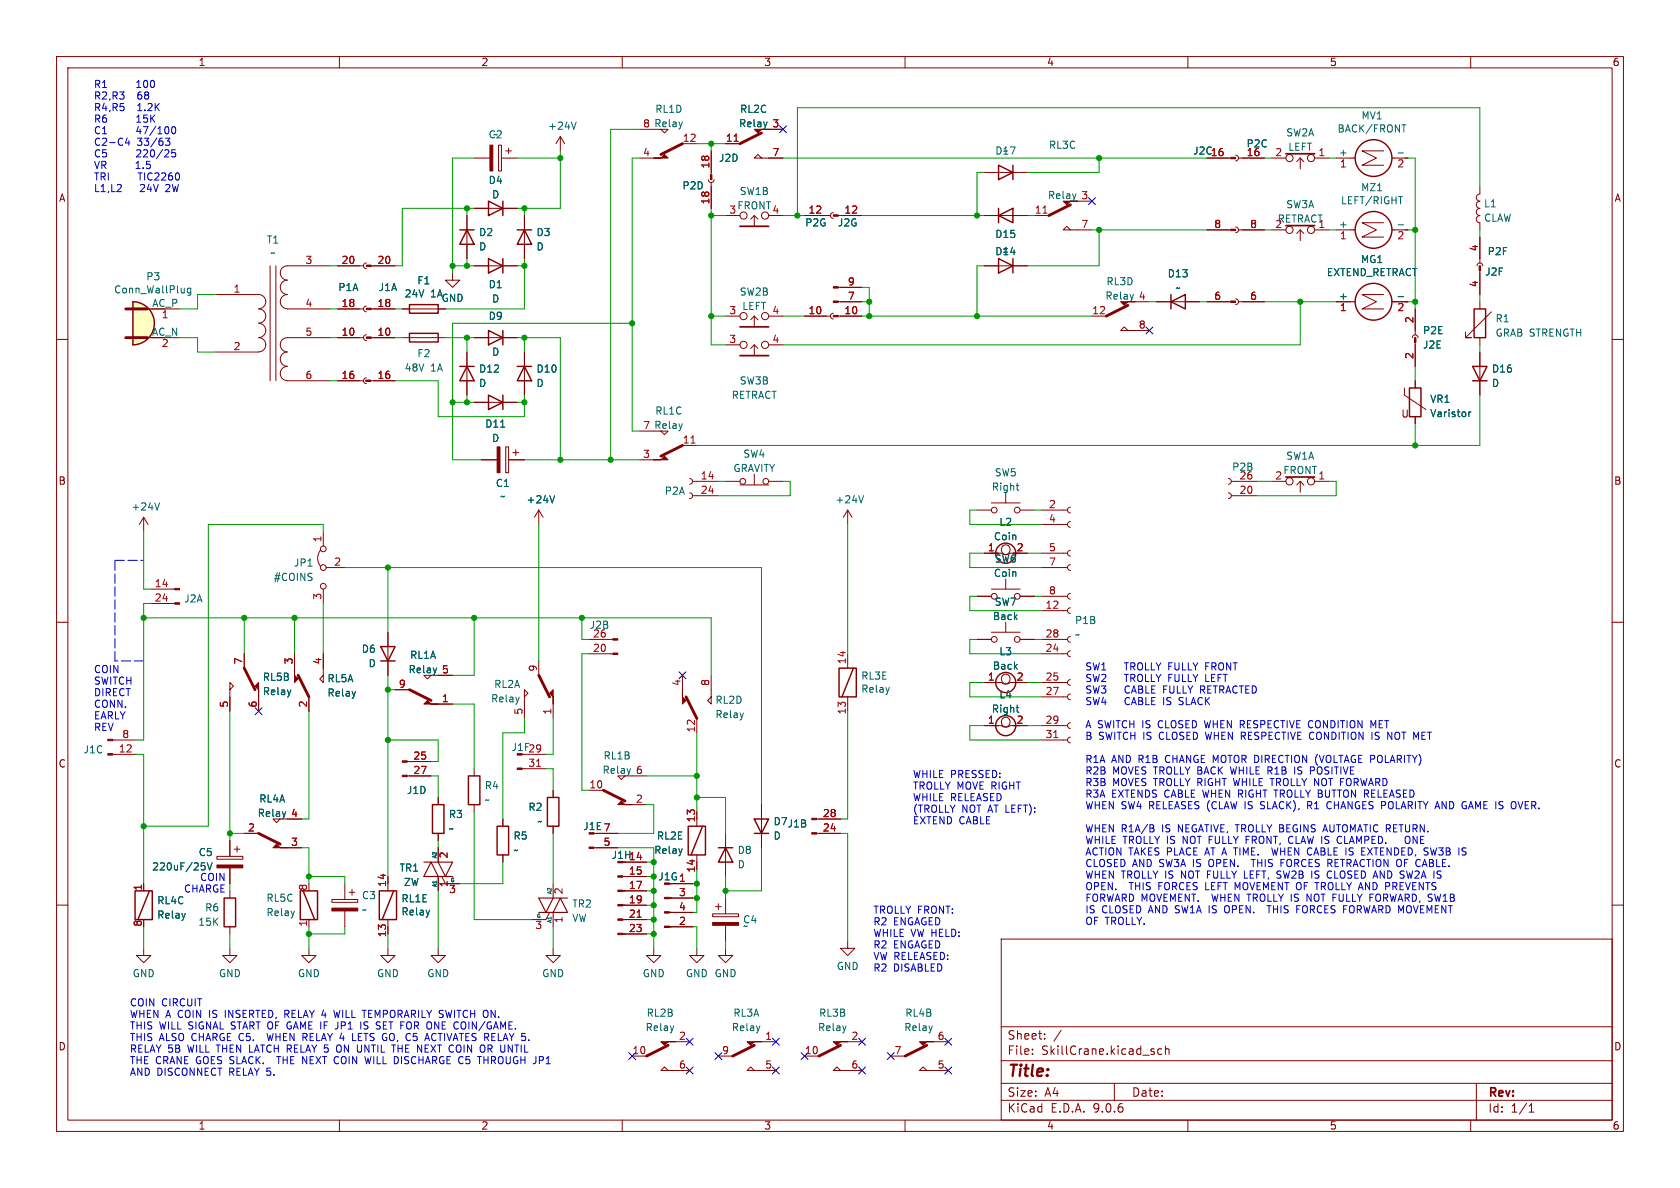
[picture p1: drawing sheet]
<svg xmlns="http://www.w3.org/2000/svg" width="297mm" height="210mm" viewBox="0 0 297 210" stroke-linecap="round" stroke-linejoin="round" font-family="sans-serif">
<g fill="none" stroke="#840000" stroke-width=".18">
<path d="M10 10h277v190h-277zM12 12h273v186h-273zM60 10v2M110 10v2M160 10v2M210 10v2M260 10v2M82.5 38.1v7.6M83.8 27.9h2.8M83.8 36.8h7.6M88.1 25.7h.5v4.5h-.5zM88.6 27.9h2.8"/>
<path d="M89.4 26.7h1M89.9 26.2v1M92.7 38.1v7.6M99.1 24.1l-.8 1.3M99.1 24.1l.7 1.3M99.1 24.1v2.6M113 22.9h2.6M113 27.9h2.6M120.6 25.4h2.6M125.2 31.8l.2 .3 .3 .2 .4-.2 .1-.3M125.7 26.7v4.2M125.7 32.3v4.5"/>
<path d="M128.3 38.1h2.5M128.3 25.4h2.5M133.3 38.1v1.9M133.3 38.1l-.6 .6M133.3 38.1l.7 .6M134.6 27.9l-.6-.6-.7 .6h5.1M135.9 38.1h2.5M135.9 22.9h2.5M142.2 38.1h4.6M147.3 37.6l-.3 .1-.2 .4 .2 .4 .3 .1M148.2 38.1h4.2M174 38.1h7.6"/>
<path d="M174 30.5h7.6M182.9 38.1h2.5M190.5 35.6h2.5M213.4 27.9h4.2M218.4 27.4l.4 .2 .1 .3-.1 .4-.4 .1M218.9 27.9h4.6M224.8 27.9h2.5M229.9 27.9l.6 .7M229.9 27.9v1.9M229.9 27.9l-.7 .7M232.4 27.9h2.5M236.2 27.9h3.4"/>
<path d="M244.6 26.7h-3.8l2.5 1.2-2.5 1.3h3.8M244.6 39.4h-3.8l2.5 1.2-2.5 1.3h3.8M246.1 27.9h2.8M261.6 36.8a.64 .64 0 0 0-.6 .7 .64 .64 0 0 0 .6 .6 .63 .63 0 0 0-.6 .6 .63 .63 0 0 0 .6 .7v1.2M261.6 33v1.3a.64 .64 0 0 0-.6 .6 .64 .64 0 0 0 .6 .7 .63 .63 0 0 0-.6 .6 .63 .63 0 0 0 .6 .6M26 59.7h5.7M26 54.6h5.7M38.1 52.1h7.6a1.26 1.26 0 0 1 1.3 1.2 1.26 1.26 0 0 1-1.3 1.3M45.7 54.6a1.26 1.26 0 0 1 1.3 1.3 1.26 1.26 0 0 1-1.3 1.2 1.27 1.27 0 0 1 1.3 1.3 1.27 1.27 0 0 1-1.3 1.3M45.7 59.7a1.26 1.26 0 0 1 1.3 1.3 1.26 1.26 0 0 1-1.3 1.2h-7.6M47.8 47v20.3M48.8 47v20.3"/>
<path d="M50.8 49.5a1.25 1.25 0 0 0-1.2 1.3 1.25 1.25 0 0 0 1.2 1.2 1.27 1.27 0 0 0-1.2 1.3 1.27 1.27 0 0 0 1.2 1.3M50.8 54.6h7.6M58.4 47h-7.6a1.25 1.25 0 0 0-1.2 1.2 1.25 1.25 0 0 0 1.2 1.3M58.4 59.7h-7.6a1.25 1.25 0 0 0-1.2 1.2 1.25 1.25 0 0 0 1.2 1.3M59.7 59.7h4.6M59.7 54.6h4.6M59.7 47h4.6M64.8 46.5l-.4 .1-.1 .4 .1 .3 .4 .2M64.8 54.1l-.4 .2-.1 .3 .1 .4 .4 .1M64.8 59.2l-.4 .1-.1 .4 .1 .3 .4 .2M65.6 59.7h4.2M65.6 54.6h4.2"/>
<path d="M65.6 47h4.2M71.1 59.7h7.6M71.1 54.6h7.6M80 48.3v1.2h1.3l-1.3 1.3-1.3-1.3h1.3M83.8 59.7h7.6M83.8 47h7.6M128.3 55.9h2.5M133.3 55.9v1.9M133.3 55.9l-.6 .6M133.3 55.9l.7 .6M135.9 55.9h2.5M142.2 55.9h4.6"/>
<path d="M147.3 55.4l-.3 .1-.2 .4 .2 .3 .3 .2M148.2 55.9h4.2M148.2 53.3h4.2M148.2 50.8h4.2M174 47h7.6M189.2 40.6l-.6-.6-.6 .6h5M193 55.9h2.6M199.4 58.4l-.6-.6-.7 .6h5.1M200.7 53.3h2.5M204.5 53.3h7.6M213.4 53.3h4.2M213.4 40.6h4.2"/>
<path d="M218.4 40.1l.4 .2 .1 .3-.1 .4-.4 .1M218.4 52.8l.4 .2 .1 .3-.1 .4-.4 .1M218.9 53.3h4.6M218.9 40.6h4.6M224.8 40.6h2.5M229.9 40.6v1.9M229.9 40.6l.6 .7M229.9 40.6l-.7 .7M232.4 40.6h2.5M236.2 53.3h3.4M236.2 40.6h3.4M244.6 52.1h-3.8l2.5 1.2-2.5 1.3h3.8"/>
<path d="M246.1 53.3h2.8M246.1 40.6h2.8M249.7 59.7l.1-.4 .4-.1 .3 .1 .2 .4M250.2 54.6v4.6M261.1 47l.2-.4 .3-.1 .4 .1 .1 .4M261.6 41.9v4.6M261.6 47.9v4.2M261.6 53.3v1.3M261.6 59.7v1.3M263.7 55.1l-4.6 4.6h1h-1v-1M10 60h2M50.8 62.2a1.25 1.25 0 0 0-1.2 1.3 1.25 1.25 0 0 0 1.2 1.2"/>
<path d="M50.8 64.8a1.25 1.25 0 0 0-1.2 1.2 1.25 1.25 0 0 0 1.2 1.3M50.8 67.3h7.6M59.7 67.3h4.6M64.8 66.8l-.4 .2-.1 .3 .1 .4 .4 .1M65.6 67.3h4.2M82.5 62.2v7.7M83.8 71.1h7.6M89.4 79h.5v4.6h-.5zM91.2 79.5v1M92.7 62.2v7.7M113 76.2h2.6M120.6 78.7h2.6"/>
<path d="M128.3 61h2.5M133.3 61l-.6 .6M133.3 61v1.9M133.3 61l.7 .6M135.9 61h2.5M248.3 68.6v1.3l3.8 2.5M250.2 60.6v4.2M250.2 67.3v1.3M250.2 73.7v1.2M261.6 62.2v7.7M285 60h2M25.4 91.4l-.8 1.3"/>
<path d="M25.4 91.4l.8 1.3M25.4 91.4v2.6M56.6 97.3a2.26 2.26 0 0 0 0 2.8M57.1 94v2.5M85.1 81.3h2.8M89.9 81.3h2.8M90.7 80h1M95.2 90.2l-.7 1.2M95.2 90.2l.8 1.2M95.2 90.2v2.5M113 81.3h2.6M121.9 84.6l.4 .1 .1 .4-.1 .3-.4 .2"/>
<path d="M121.9 87.1l.4 .2 .1 .3-.1 .4-.4 .1M122.4 85.1h4.6M122.4 87.6h4.6M128.3 85.1h2.5M130.8 85.7h5.1M133.3 83.8v1.9M135.9 85.1h2.5M149.9 90.2v2.5M149.9 90.2l-.8 1.2M149.9 90.2l.7 1.2M172.7 90.2h2.6M174 97.8h2.5"/>
<path d="M175.3 88.9h5M177 97.8a.86 .86 0 0 0 1.5-.3 .86 .86 0 0 0-1.1-1.1 .9 .9 0 0 0-.2 1.3 .9 .9 0 0 0 1.4 .1h3M177.8 87.1v1.8M180.3 90.2h2.6M184.1 90.2h4.6M184.1 92.7h4.6M184.1 97.8h4.6M189.2 89.7l-.3 .1-.2 .4 .2 .3 .3 .2M189.2 92.2l-.3 .2-.2 .3 .2 .4 .3 .1M189.2 97.3l-.3 .1-.2 .4 .2 .3 .3 .2M189.2 99.8l-.3 .2-.2 .3 .2 .4 .3 .1M217.2 84.6l.3 .1 .2 .4-.2 .3-.3 .2"/>
<path d="M217.2 87.1l.3 .2 .2 .3-.2 .4-.3 .1M217.7 85.1h4.5M217.7 87.6h4.5M224.8 85.1h2.5M229.9 85.1v1.9M229.9 85.1l.6 .6M229.9 85.1l-.7 .6M232.4 85.1h2.5M10 110h2M26.7 104.1h4.2M26.7 106.7h4.2M43.2 115.6v2.5"/>
<path d="M52.1 115.6v2.5M57.1 115.6v5.1l-.6-.7 .6-.6M57.1 104.1v2.6M57.7 100.3h3.3M68.6 111.8v7.6M76.2 119.4l-.6 .6-.7-.6h5.1M95.2 116.8v2.6M104.1 113h4.3M104.1 115.6h4.3M120.6 119.4v2.5M125.7 119.4v5.1l-.6-.7 .6-.6M149.9 116.8v1.3"/>
<path d="M172.7 113h2.6M172.7 105.4h2.6M175.3 104.1h5M175.3 111.8h5M177.8 102.4v1.7M177.8 110v1.8M180.3 113h2.6M180.3 105.4h2.6M184.1 100.3h4.6M184.1 113h4.6M184.1 115.6h4.6M184.1 105.4h4.6"/>
<path d="M184.1 108h4.6M189.2 104.9l-.3 .2-.2 .3 .2 .4 .3 .1M189.2 107.4l-.3 .2-.2 .4 .2 .3 .3 .2M189.2 112.5l-.3 .2-.2 .3 .2 .4 .3 .1M189.2 115.1l-.3 .1-.2 .4 .2 .3 .3 .2M285 110h2M19.9 133.4h4.2M19.9 130.8h4.2M40.6 121.9l.7-.6-.7-.6v5M45.7 123.2v2.5M54.6 123.2v2.5M69.8 121.9h2.6"/>
<path d="M72 137.2h4.2M72 134.6h4.2M77.5 124.5h2.5M83.8 135.9v1.3M92.3 135.9h4.2M92.7 123.2l.6-.6-.6-.7v5.1M92.7 133.4h3.8M97.8 124.5v2.5M97.8 139.7v1.3M104.1 139.7h2.6M110.5 137.2l-.6 .6-.7-.6h5.1M123.2 127v2.5"/>
<path d="M149.9 123.2v1.3M174 120.7l3-.1a.86 .86 0 0 0 1.5-.3 .86 .86 0 0 0-1.1-1 .9 .9 0 0 0-.2 1.3 .9 .9 0 0 0 1.4 .1h3M177.3 127a.9 .9 0 0 0 0 1.3 .9 .9 0 0 0 1.3 0h3M178.3 127a.9 .9 0 0 1 0 1.3 .9 .9 0 0 1-1.3 0h-3M184.1 130.8h4.6M184.1 128.3h4.6M184.1 120.7h4.6M184.1 123.2h4.6M189.2 120.1l-.3 .2-.2 .4 .2 .3 .3 .2M189.2 122.7l-.3 .1-.2 .4 .2 .3 .3 .2M189.2 127.8l-.3 .1-.2 .4 .2 .3 .3 .2M189.2 130.3l-.3 .2-.2 .3 .2 .4 .3 .1"/>
<path d="M25.4 156.2v1.3M38.4 151.4h4.5v.5h-4.5zM40.6 148.6v2.8M40.6 153.4v2.8M40.6 157.5v1.3M41.4 150.1h1M41.9 149.6v1M43.2 147.3h2.5M49.5 144.8l-.6 .6-.6-.6h5M50.8 149.9h2.5M58.7 159h4.5v.5h-4.5zM61 156.2v2.8"/>
<path d="M61.7 157.7h1M62.2 157.2v1M68.6 156.2v1.3M77.5 141v1.2M77.5 147.3v1.3M77.5 149.9v2.5M77.5 154.9v2.6M78.1 154.9l.6 1.3h2.6M83.8 142.2v1.3M88.9 144.8v1.3M88.9 151.1v1.3M97.8 146.1v1.2"/>
<path d="M97.8 156.2v2.6M105 149.9h4.2M105.4 147.3h3.8M110.1 154.9h4.2M110.1 157.5h4.2M110.5 152.4h3.8M111.8 142.2h2.5M118.3 158.8h4.3M118.7 156.2h3.9M123.2 144.8v1.3M123.2 151.1v1.3M127 159.8v1"/>
<path d="M128.3 147.3v7.6M128.3 158.8v2.7M134.6 142.2v7.7M144.4 144.8h4.2M144.4 147.3h4.2M10 160h2M25.4 167.6v1.3h1.3l-1.3 1.3-1.3-1.3h1.3M40.6 167.6v1.3h1.3l-1.3 1.3-1.2-1.3h1.2M40.6 163.8v1.3M54.6 167.6v1.3h1.3l-1.3 1.3-1.3-1.3h1.3M54.6 162.6v1.2M61 161v2.8"/>
<path d="M68.6 167.6v1.3h1.2l-1.2 1.3-1.3-1.3h1.3M68.6 162.6v1.2M77.5 167.6v1.3h1.2l-1.2 1.3-1.3-1.3h1.3M97.2 161.3l-.7 1.3h-2.5M97.8 167.6v1.3h1.3l-1.3 1.3-1.3-1.3h1.3M97.8 161.3v2.5M110.1 162.6h4.2M110.1 160h4.2M110.1 165.1h4.2M115.6 167.6v1.3h1.2l-1.2 1.3-1.3-1.3h1.3M118.3 161.3h4.3M118.3 163.8h4.3"/>
<path d="M123.2 167.6v1.3h1.3l-1.3 1.3-1.3-1.3h1.3M126 161.5h4.6v.6h-4.6zM126.5 160.3h1M128.3 167.6v1.3h1.2l-1.2 1.3-1.3-1.3h1.3M128.3 163.6v2.8M149.9 166.4v1.2h1.2l-1.2 1.3-1.3-1.3h1.3M177 166h108v32h-108zM285 160h2M60 198v2M110 198v2M111.8 186.7h2.5M118.1 189.2l-.6-.6-.7 .6h5.1"/>
<path d="M119.4 184.2h2.5M127 186.7h2.5M133.3 189.2l-.6-.6-.6 .6h5.1M134.6 184.2h2.6M142.2 186.7h2.6M148.6 189.2l-.6-.6-.7 .6h5.1M149.9 184.2h2.5M157.5 186.7h2.5M160 198v2M163.8 189.2l-.6-.6-.6 .6h5M165.1 184.2h2.5M177 194.5h108"/>
<path d="M177 191.5h108M177 187.5h108M177 181.5h108M182.5 186.3v.1M182.5 185.5v.1M184.7 183.6v.1M184.7 182.8v.1M187.6 182.1l-1.3 2M197 191.5v3M204 186v.3M205.4 185.5l-.4-.1-.3 .3v.4l.1 .2h.6M206 185.5l.2-.1 .4 .1 .1 .9"/>
<path d="M206 184.9v1.5M210 198v2M260 198v2M261 191.5v6.5M270.3 196.6h.9M270.3 195.5l.4-.4v1.5"/>
<circle cx="131.4" cy="38.1" r=".63"/>
<circle cx="135.3" cy="38.1" r=".63"/>
<circle cx="228" cy="27.9" r=".63"/>
<circle cx="231.8" cy="27.9" r=".63"/>
<circle cx="131.4" cy="55.9" r=".63"/>
<circle cx="135.3" cy="55.9" r=".63"/>
<circle cx="228" cy="40.6" r=".63"/>
<circle cx="231.8" cy="40.6" r=".63"/>
<circle cx="131.4" cy="61" r=".63"/>
<circle cx="135.3" cy="61" r=".63"/>
<circle cx="57.2" cy="97" r=".51"/>
<circle cx="131.3" cy="85.1" r=".51"/>
<circle cx="135.4" cy="85.1" r=".51"/>
<circle cx="175.8" cy="90.2" r=".51"/>
<circle cx="179.8" cy="90.2" r=".51"/>
<circle cx="228" cy="85.1" r=".63"/>
<circle cx="231.8" cy="85.1" r=".63"/>
<circle cx="57.2" cy="100.3" r=".51"/>
<circle cx="57.2" cy="103.6" r=".51"/>
<circle cx="175.8" cy="113" r=".51"/>
<circle cx="175.8" cy="105.4" r=".51"/>
<circle cx="179.8" cy="105.4" r=".51"/>
<circle cx="179.8" cy="113" r=".51"/>
</g>
<g fill="#840000" stroke="#840000" stroke-width=".18">
<path d="M74.9 124.5l.7-.7 .6 .7h1.3z"/>
<path d="M120.6 121.9v1.3l.7 .6-.7 .7z"/>
<path d="M91.4 135.8h.9v.2h-.9z"/>
<path d="M147.3 55.8h.9v.2h-.9z"/>
<path d="M147.3 53.2h.9v.3h-.9z"/>
<path d="M147.3 50.7h.9v.2h-.9z"/>
<path d="M147.3 38h.9v.2h-.9z"/>
<path d="M109.2 142.2l.7-.6 .6 .6h1.3z"/>
<path d="M87.9 79h.5v4.6h-.5z"/>
<path d="M143.5 144.7h.9v.2h-.9z"/>
<path d="M143.5 147.2h.9v.2h-.9z"/>
<path d="M133.3 22.9h2.6h-1.3l-.6 .6z"/>
<path d="M19 133.2h.9v.3h-.9z"/>
<path d="M19 130.7h.9v.2h-.9z"/>
<path d="M30.9 104h.8v.3h-.8z"/>
<path d="M30.9 106.6h.8v.2h-.8z"/>
<path d="M97.2 122.6l.6-.7v2.6v-1.3z"/>
<path d="M115.6 27.9h1.2l.7-.6 .6 .6z"/>
<path d="M115.6 81.3h1.2l.7-.7 .6 .7z"/>
<path d="M117.5 158.6h.8v.3h-.8z"/>
<path d="M117.5 161.2h.8v.2h-.8z"/>
<path d="M117.5 163.7h.8v.3h-.8z"/>
<path d="M71.1 134.5h.9v.2h-.9z"/>
<path d="M71.1 137h.9v.3h-.9z"/>
<path d="M64.7 67.2h.8v.2h-.8z"/>
<path d="M64.8 46.9h.8v.2h-.8z"/>
<path d="M64.8 54.5h.8v.2h-.8z"/>
<path d="M64.8 59.6h.8v.2h-.8z"/>
<path d="M86.6 25.7h.5v4.5h-.5z"/>
<path d="M147.3 184.2h2.6h-1.3l-.6 .6z"/>
<path d="M250.1 59.7h.2v.9h-.2z"/>
<path d="M38.4 152.9h4.5v.5h-4.5z"/>
<path d="M162.6 184.2h2.5h-1.3l-.6 .6z"/>
<path d="M45.1 121.3l.6-.6v2.5v-1.3z"/>
<path d="M52.1 118.1v1.3l.6 .6-.6 .7z"/>
<path d="M58.7 160.5h4.5v.5h-4.5z"/>
<path d="M125.6 30.9h.3v.9h-.3z"/>
<path d="M48.9 149.2l.6 .7h1.3h-2.5z"/>
<path d="M108.4 112.9h.8v.3h-.8z"/>
<path d="M108.4 115.4h.8v.3h-.8z"/>
<path d="M104.1 149.7h.9v.3h-.9z"/>
<path d="M109.2 154.8h.9v.3h-.9z"/>
<path d="M109.2 157.4h.9v.2h-.9z"/>
<path d="M109.2 159.9h.9v.2h-.9z"/>
<path d="M109.2 162.4h.9v.3h-.9z"/>
<path d="M109.2 165h.9v.2h-.9z"/>
<path d="M126 163.1h4.6v.5h-4.6z"/>
<path d="M116.8 184.2h2.6h-1.3l-.6 .6z"/>
<path d="M132.1 184.2h2.5h-1.3l-.6 .6z"/>
<path d="M188 35.6h2.5h-1.3l-.6 .6z"/>
<path d="M198.1 53.3h2.6h-1.3l-.6 .7z"/>
<path d="M217.6 53.2h.8v.3h-.8z"/>
<path d="M217.6 27.8h.8v.3h-.8z"/>
<path d="M217.6 40.5h.8v.3h-.8z"/>
<path d="M261.5 47h.2v.9h-.2z"/>
</g>
<g fill="none" stroke="#840000" stroke-width=".51">
<path d="M120.6 25.4l-3.8 1.9M134.6 23.5l-3.8 1.9M189.2 36.2l-3.8 1.9M22.2 54.6h3.8M22.2 59.7h3.8M199.4 54l-3.8 1.9M120.6 78.7l-3.8 1.9M43.2 118.1l1.9 3.8M52.7 119.4l1.9 3.8M95.2 119.4l2 3.8M72.4 121.9l3.8 1.9M106.7 139.7l3.8 1.9"/>
<path d="M121.3 123.2l1.9 3.8M45.7 147.3l3.8 1.9M118.1 184.8l-3.8 1.9M133.3 184.8l-3.8 1.9M148.6 184.8l-3.8 1.9M163.8 184.8l-3.8 1.9"/>
</g>
<g fill="none" stroke="#840000" stroke-width=".25">
<path d="M86.4 35.6l2.5 1.2-2.5 1.3zM88.9 35.6v2.5M176.5 38.1l2.6-1.3v2.6zM176.5 29.2l2.6 1.3-2.6 1.3zM176.5 36.8v2.6M179.1 29.2v2.6M23.5 53.3a3.8 3.8 0 0 1 3.8 3.9 3.8 3.8 0 0 1-3.8 3.8zM72.4 58.9h5.1v1.6h-5.1zM72.4 53.8h5.1v1.6h-5.1zM81.3 40.6h2.5M82.5 40.6l1.3 2.6h-2.5zM86.4 58.4l2.5 1.3-2.5 1.3z"/>
<path d="M86.4 45.7l2.5 1.3-2.5 1.3zM88.9 45.7v2.6M88.9 58.4v2.6M91.4 40.6h2.6M92.7 40.6l1.3 2.6h-2.6zM176.5 45.7l2.6 1.3-2.6 1.3zM179.1 45.7v2.6M207 53.3l2.5-1.2v2.5zM207 52.1v2.5M260.6 54.6h2v5.1h-2zM81.3 64.8h2.5M82.5 64.8l1.3 2.5h-2.5z"/>
<path d="M86.4 69.9l2.5 1.2-2.5 1.3zM88.9 69.9v2.5M91.4 64.8h2.6M92.7 64.8l1.3 2.5h-2.6zM249.2 68.6h2v5.1h-2zM260.3 64.8h2.6l-1.3 2.5zM260.3 67.3h2.6M67.3 114.3h2.5l-1.2 2.5zM67.3 116.8h2.5M148.3 118.1h3.1v5.1h-3.1zM150.9 118.1l-2.1 5.1M82.8 137.2h2v5h-2z"/>
<path d="M23.9 157.5h3v5.1h-3zM26.4 157.5l-2 5.1M39.6 158.8h2.1v5h-2.1zM53.1 157.5h3v5.1h-3zM53.6 157.5l2 5.1M67.1 157.5h3v5.1h-3zM69.6 157.5l-2 5.1M76.5 142.2h2v5.1h-2zM87.9 146.1h2v5h-2zM96.8 141h2v5.1h-2zM121.7 146.1h3v5h-3zM124.2 146.1l-2 5"/>
<path d="M127 149.9h2.5M128.3 149.9l1.2 2.5h-2.5zM133.3 144.8h2.6l-1.3 2.5zM133.3 147.3h2.6"/>
<circle cx="242.8" cy="27.9" r="3.3"/>
<circle cx="242.8" cy="40.6" r="3.3"/>
<circle cx="242.8" cy="53.3" r="3.3"/>
<circle cx="177.8" cy="97.8" r="1.78"/>
<circle cx="177.8" cy="128.3" r="1.78"/>
<circle cx="177.8" cy="120.7" r="1.78"/>
</g>
<path d="M129.8 25h.7M184.4 37.7h.7M122.2 78.3h.7M94.9 135.5h.7M186.3 130.4h.7M112.6 162.1h.8" fill="none" stroke="#a90000" stroke-width=".18"/>
<path d="M227.3 27.2h5.1M227.3 39.9h5.1M130.8 40h5.1M130.8 57.8h5.1M130.8 62.9h5.1M227.3 84.3h5.1" fill="none" stroke="#840000" stroke-width=".3"/>
<g fill="none" stroke="#006464" stroke-width=".18">
<path d="M101.9 21.6l-.5 1.3M247.2 27h.9M247.2 39.7h.9M247.2 34.8h.8M247.8 22.1h.8M33.7 50.9v1.1l-.2 .2-.3-.1M33.7 51l-.3-.1-.3 .3 .1 .5h.5M247.2 52.4h.9M88.5 75.5h.7M259.7 72.8v.9M260 72.8l-.3 .3M28.2 88.9l-.4 1.3"/>
<path d="M98.1 87.6l-.5 1.3M152.7 87.6l-.5 1.3M179.6 85.8h.5M179.9 86.6l.2 .1M179.6 125.1h.5M179.9 125.8l.2 .1M35.6 152.5h.6M36 153l.3 .2v.4l-.3 .2M36.6 152.5l.5 1.3 .4-1.3"/>
</g>
<path d="M23.5 53.3a3.8 3.8 0 0 1 3.8 3.9 3.8 3.8 0 0 1-3.8 3.8z" fill="#ffffc2" stroke="#ffffc2" stroke-width=".18"/>
<path d="M74.9 152.4h5.1l-1.3 2.5-1.2-2.5M77.5 154.9l-1.3-2.5-1.3 2.5h5.1M97.8 158.8l-1.3 2.5-1.3-2.5h5.1M95.2 161.3h5.1l-1.2-2.5-1.3 2.5" fill="none" stroke="#840000" stroke-width=".2"/>
<path d="M20.3 99.1h5.1M20.3 116.8v-17.7M25.4 116.8h-5.1" fill="none" stroke="#0000c2" stroke-width=".18" stroke-dasharray="1.7 .6"/>
<g fill="none" stroke="#009600" stroke-width=".18">
<path d="M82.5 36.8v1.3M83.8 36.8h-12.7v10.2h-1.3M83.8 27.9h-3.8v20.4M91.4 27.9h7.7M92.7 36.8v1.3M99.1 26.7v10.1h-7.7M113 27.9h-1.2v48.3h1.2M113 22.9h-5.1v58.4M123.2 25.4h5.1M125.7 25.4v1.3M125.7 36.8v24.2h2.6M125.7 38.1h2.6"/>
<path d="M138.4 38.1h3.8M138.4 27.9h75M152.4 38.1h21.6M174 30.5h-1.3v7.6M181.6 38.1h1.3M194.3 27.9v2.6h-12.7M223.5 27.9h1.3M234.9 27.9h1.3M248.9 27.9h1.3v26.7M261.6 33v-13.9h-120.6v19M31.7 59.7h3.2v2.5h3.2M38.1 52.1h-3.2v2.5h-3.2"/>
<path d="M58.4 59.7h1.3M58.4 47h1.3M58.4 54.6h1.3M69.8 59.7h1.3M69.8 54.6h1.3M78.7 59.7h5.1M80 47h3.8M82.5 45.7v1.3M82.5 59.7v2.5M91.4 59.7h7.7v21.6M91.4 47h1.3M92.7 45.7v8.9h-14"/>
<path d="M92.7 59.7v2.5M111.8 57.2h-31.8v24.1h5.1M125.7 55.9h2.6M138.4 55.9h3.8M152.4 55.9h40.6M152.4 53.3h1.3M152.4 50.8h1.3v5.1M174 47h-1.3v8.9M193 40.6h20.4M194.3 40.6v6.4h-12.7M203.2 53.3h1.3M212.1 53.3h1.3"/>
<path d="M223.5 40.6h1.3M223.5 53.3h12.7M229.9 53.3v7.7h-91.5M234.9 40.6h1.3M248.9 40.6h1.3M248.9 53.3h1.3M261.6 40.6v1.3M261.6 52.1v1.2M58.4 67.3h1.3M69.8 67.3h7.7v6.4h15.2v-3.8M80 71.1h3.8M82.5 69.9v1.2"/>
<path d="M91.4 71.1h1.3M250.2 64.8v2.5M250.2 74.9v3.8M261.6 61v1.2M261.6 69.9v8.8h-138.4M25.4 94v10.1h1.3M57.1 94v-1.3h-20.3v53.4h-11.4M92.7 81.3h20.3M95.2 92.7v24.1M127 85.1h1.3M138.4 85.1h1.3v2.5h-12.7M149.9 92.7v22.9"/>
<path d="M172.7 90.2h-1.3v2.5h12.7M174 97.8h-2.6v2.5h12.7M181.6 97.8h2.5M182.9 90.2h1.2M222.2 85.1h2.6M234.9 85.1h1.3v2.5h-14M25.4 109.2h100.3v10.2M26.7 106.7h-1.3v24.1h-1.3M43.2 109.2v6.4M52.1 109.2v6.4M57.1 106.7v8.9M61 100.3h73.6v41.9"/>
<path d="M68.6 100.3v11.5M68.6 119.4v35.5M83.8 109.2v10.2h-3.8M102.9 109.2v3.8h1.2M104.1 115.6h-1.2v24.1h1.2M172.7 113h-1.3v2.6h12.7M172.7 105.4h-1.3v2.6h12.7M182.9 113h1.2M182.9 105.4h1.2M24.1 133.4h1.3v22.8M40.6 125.7v22.9M54.6 125.7v19.1h-1.3"/>
<path d="M68.6 121.9h1.2M68.6 130.8h8.9v3.8h-1.3M76.2 137.2h1.3v3.8M80 124.5h3.8v11.4M92.7 127v2.5h-3.8v15.3M96.5 135.9h1.3v3.8M97.8 127v6.4h-1.3M114.3 137.2h8.9M123.2 129.5v14M149.9 125.7v19.1h-1.3M174 128.3h-2.6v2.5h12.7M174 120.7h-2.6v2.5h12.7"/>
<path d="M181.6 120.7h2.5M181.6 128.3h2.5M40.6 156.2v1.3M40.6 147.3h2.6M53.3 149.9h1.3v6.3M54.6 154.9h6.4v1.3M77.5 148.6v1.3M77.5 157.5v10.1M83.8 143.5v19.1h10.2M88.9 152.4v3.8h-7.6M97.8 147.3v8.9M109.2 149.9h6.4v17.7"/>
<path d="M114.3 154.9h1.3M114.3 157.5h1.3M114.3 142.2h1.3v5.1h-6.4M114.3 152.4h1.3M122.6 156.2h.6M122.6 158.8h.6M123.2 153.7v7.6h-.6M123.2 141h5.1v6.3M128.3 154.9v3.9M134.6 149.9v7.6h-6.3M148.6 147.3h1.3v19.1M25.4 163.8v3.8"/>
<path d="M40.6 165.1v2.5M54.6 163.8v3.8M61 163.8v1.3h-6.4M68.6 165.1v2.5M97.8 163.8v3.8M114.3 165.1h1.3M114.3 162.6h1.3M114.3 160h1.3M122.6 163.8h.6v3.8M128.3 166.4v1.2"/>
</g>
<g fill="none" stroke="#000084" stroke-width=".18">
<path d="M137.8 22.3l1.2 1.2M139 22.3l-1.2 1.2M192.4 35l1.2 1.2M193.6 35l-1.2 1.2M202.6 57.8l1.2 1.2M203.8 57.8l-1.2 1.2M120 118.8l1.3 1.2M121.3 118.8l-1.3 1.2M45.1 125.1l1.2 1.2M46.3 125.1l-1.2 1.2M111.2 186.1l1.2 1.2M112.4 186.1l-1.2 1.2"/>
<path d="M121.3 188.6l1.2 1.2M121.3 183.5l1.2 1.3M122.5 188.6l-1.2 1.2M122.5 183.5l-1.2 1.3M126.4 186.1l1.2 1.2M127.6 186.1l-1.2 1.2M136.6 183.5l1.2 1.3M136.6 188.6l1.2 1.2M137.8 183.5l-1.2 1.3M137.8 188.6l-1.2 1.2M141.6 186.1l1.2 1.2M142.8 186.1l-1.2 1.2"/>
<path d="M151.8 188.6l1.2 1.2M151.8 183.5l1.2 1.3M153 188.6l-1.2 1.2M153 183.5l-1.2 1.3M156.9 186.1l1.2 1.2M158.1 186.1l-1.2 1.2M167 188.6l1.2 1.2M167 183.5l1.2 1.3M168.2 188.6l-1.2 1.2M168.2 183.5l-1.2 1.3"/>
</g>
<g fill="none" stroke="#0000c2" stroke-width=".18">
<path d="M24.2 15.5h.7M24.4 14.4l-.2 .2M22.5 24.4l-.3 .9h.8M22.8 24.9v.8M24 29.8h.8M24.2 21.6h.7M24.3 28.7l-.3 .2M24.4 26.5l-.2 .1M24.4 20.5l-.2 .2M24.5 22.3l-.3 .9h.8M24.8 27l-.7 .7h.8M30 24.4l-.4 .5 .4 .1v.6l-.2 .1-.6-.1"/>
<path d="M30.4 26.5h.6M30.5 27h.3l.3 .2-.2 .5h-.4M30.8 22.4a.79 .79 0 0 1 0 1.3M208.4 124.5l.2 .1M208.7 123.3l-.3 .2 .3 .4M228.9 135.6v1.2M232.1 135.6h.2M232.3 136.2h-.6M232.6 134.7l.3 .5M232.9 133.3l-.3 .6M242.4 127.4l.4 .9 .4-.9M243.1 130.6l.2 .1"/>
<path d="M243.2 129.6v.3M245.3 129.4l.8 1.3v-1.3M203.7 146.4l.3 .2v.3l-.2 .2M203.8 145.9l.2 .1-.2 .3M221.6 151.9v1.3M222.8 142.9l.2 .1M223.1 141.7l-.3 .2 .3 .4M224.8 149.9l.3 1.2 .3-.9 .2 .9M226.5 152.5h.4M231.1 158.1l.7 1.2M231.2 141.7v1.3M231.2 142.4h.5"/>
<path d="M231.5 142.4l.4 .6M232.4 155.2h.2M232.5 154.1v.4M234 146.7h.6M234.3 145.8l-.5 1.3M235 141.7a.66 .66 0 0 0-.4 .7 .66 .66 0 0 0 .5 .6M235.2 154l.2 .1M235.4 155.1l-.3 .1M236.9 147.8l.3 .2M237.2 149l-.4 .1M241.8 149.9l.8 1.2M242.6 149.9l-.8 1.2"/>
<path d="M248.7 147.8l-.1 .1a.81 .81 0 0 0 .1 1.2 .43 .43 0 0 0 .6-.4l-.1-.7-.2-.2M268.4 141.7l.4 1.3M50.4 179.3h.4M50.8 178.6h-.4v1.3M59.3 179.9l.2-.9 .3 .9M216.7 160.2a.9 .9 0 0 0 0 1.1M224.3 160.1v1.3M47.2 182.7l.3 1.3M59.7 185.9l.3 .1M59.7 180.6v.9l-.2 .3M59.8 184.7l-.1 .1M62.3 184h.6"/>
<path d="M63.8 180.6v1.3M64.3 181.8l.5 .1M64.6 180.6l-.3 .3 .3 .3M64.8 188l.3-.9 .2 .9M67 180.6l.2 .1M67.2 181.4v.4M76.5 182.7l-.2 .5 .2 .7M85.6 187.4h.7M86.3 184.7v1.3M86.3 185.4h.5"/>
</g>
<g fill="#009600" stroke="#009600" stroke-width=".18">
<circle cx="68.6" cy="100.3" r=".46"/>
<circle cx="83.8" cy="109.2" r=".46"/>
<circle cx="68.6" cy="121.9" r=".46"/>
<circle cx="80" cy="71.1" r=".46"/>
<circle cx="99.1" cy="81.3" r=".46"/>
<circle cx="107.9" cy="81.3" r=".46"/>
<circle cx="25.4" cy="109.2" r=".46"/>
<circle cx="43.2" cy="109.2" r=".46"/>
<circle cx="25.4" cy="146.1" r=".46"/>
<circle cx="52.1" cy="109.2" r=".46"/>
<circle cx="40.6" cy="147.3" r=".46"/>
<circle cx="102.9" cy="109.2" r=".46"/>
<circle cx="68.6" cy="130.8" r=".46"/>
<circle cx="54.6" cy="154.9" r=".46"/>
<circle cx="54.6" cy="165.1" r=".46"/>
<circle cx="123.2" cy="158.8" r=".46"/>
<circle cx="115.6" cy="165.1" r=".46"/>
<circle cx="123.2" cy="137.2" r=".46"/>
<circle cx="123.2" cy="141" r=".46"/>
<circle cx="128.3" cy="157.5" r=".46"/>
<circle cx="123.2" cy="156.2" r=".46"/>
<circle cx="115.6" cy="152.4" r=".46"/>
<circle cx="92.7" cy="47" r=".46"/>
<circle cx="92.7" cy="59.7" r=".46"/>
<circle cx="111.8" cy="57.2" r=".46"/>
<circle cx="92.7" cy="71.1" r=".46"/>
<circle cx="80" cy="47" r=".46"/>
<circle cx="115.6" cy="157.5" r=".46"/>
<circle cx="115.6" cy="160" r=".46"/>
<circle cx="115.6" cy="154.9" r=".46"/>
<circle cx="115.6" cy="162.6" r=".46"/>
<circle cx="141" cy="38.1" r=".46"/>
<circle cx="153.7" cy="53.3" r=".46"/>
<circle cx="125.7" cy="38.1" r=".46"/>
<circle cx="125.7" cy="25.4" r=".46"/>
<circle cx="125.7" cy="55.9" r=".46"/>
<circle cx="92.7" cy="36.8" r=".46"/>
<circle cx="82.5" cy="36.8" r=".46"/>
<circle cx="99.1" cy="27.9" r=".46"/>
<circle cx="82.5" cy="47" r=".46"/>
<circle cx="82.5" cy="59.7" r=".46"/>
<circle cx="82.5" cy="71.1" r=".46"/>
<circle cx="229.9" cy="53.3" r=".46"/>
<circle cx="250.2" cy="40.6" r=".46"/>
<circle cx="250.2" cy="78.7" r=".46"/>
<circle cx="250.2" cy="53.3" r=".46"/>
<circle cx="194.3" cy="40.6" r=".46"/>
<circle cx="194.3" cy="27.9" r=".46"/>
<circle cx="153.7" cy="55.9" r=".46"/>
<circle cx="172.7" cy="38.1" r=".46"/>
<circle cx="172.7" cy="55.9" r=".46"/>
</g>
<text font-size="2.8" fill="#840000" x="178" y="190.9">Title:</text>
<g font-size="2.1" fill="#840000">
<text x="178" y="184">Sheet:</text>
<text x="178" y="186.7">File:</text>
<text x="184.1" y="186.7">SkillCrane.kicad_sch</text>
<text x="178" y="196.9">KiCad</text>
<text x="178" y="194.1">Size:</text>
<text x="184.7" y="194.1">A4</text>
<text x="185.7" y="196.9">E.D.A.</text>
<text x="193.3" y="196.9">9.0.6</text>
<text x="200" y="194.1">Date:</text>
<text x="263" y="194.3">Rev:</text>
<text x="263" y="196.9">Id:</text>
<text x="267.1" y="196.9">1/1</text>
</g>
<g font-size="1.8" fill="#840000">
<text x="35" y="11.9">1</text>
<text x="85" y="11.9">2</text>
<text x="135" y="11.9">3</text>
<text x="185" y="11.9">4</text>
<text x="235" y="11.9">5</text>
<text x="285" y="11.9">6</text>
<text x="10.3" y="35.9">A</text>
<text x="285.3" y="35.9">A</text>
<text x="247.6" y="74">U</text>
<text x="10.3" y="85.9">B</text>
<text x="285.3" y="85.9">B</text>
<text x="10.3" y="135.9">C</text>
<text x="285.3" y="135.9">C</text>
<text x="10.3" y="185.9">D</text>
<text x="285.3" y="185.9">D</text>
<text x="35" y="199.9">1</text>
<text x="85" y="199.9">2</text>
<text x="135" y="199.9">3</text>
<text x="185" y="199.9">4</text>
<text x="235" y="199.9">5</text>
<text x="285" y="199.9">6</text>
</g>
<g font-size="1.8" fill="#0000c2">
<text x="16.5" y="15.6">R1</text>
<text x="16.5" y="17.7">R2,R3</text>
<text x="24.4" y="17.7">68</text>
<text x="24.8" y="15.6">100</text>
<text x="16.5" y="19.7">R4,R5</text>
<text x="16.5" y="21.8">R6</text>
<text x="16.5" y="23.8">C1</text>
<text x="24.4" y="19.7">1.2K</text>
<text x="24.8" y="21.8">15K</text>
<text x="24.8" y="23.8">47/100</text>
<text x="16.5" y="25.9">C2-C4</text>
<text x="16.5" y="27.9">C5</text>
<text x="16.5" y="30">VR</text>
<text x="24.2" y="25.9">33/63</text>
<text x="24.7" y="30">1.5</text>
<text x="24.8" y="27.9">220/25</text>
<text x="16.5" y="32">TRI</text>
<text x="16.5" y="34">L1,L2</text>
<text x="25.1" y="34">24V</text>
<text x="25.2" y="32">TIC2260</text>
<text x="29.8" y="34">2W</text>
<text x="16.5" y="119.1">COIN</text>
<text x="191.8" y="118.6">SW1</text>
<text x="199.2" y="118.6">TROLLY FULLY FRONT</text>
<text x="16.5" y="121.1">SWITCH</text>
<text x="16.5" y="123.2">DIRECT</text>
<text x="16.5" y="125.2">CONN.</text>
<text x="191.8" y="120.6">SW2</text>
<text x="191.8" y="122.7">SW3</text>
<text x="191.8" y="124.7">SW4</text>
<text x="199.2" y="120.6">TROLLY FULLY LEFT</text>
<text x="199.2" y="122.7">CABLE FULLY RETRACTED</text>
<text x="199.2" y="124.7">CABLE IS</text>
<text x="209.1" y="124.7">SLACK</text>
<text x="16.5" y="127.2">EARLY</text>
<text x="16.5" y="129.3">REV</text>
<text x="191.8" y="128.8">A SWITCH IS</text>
<text x="191.8" y="130.9">B</text>
<text x="194.2" y="130.9">SWITCH IS</text>
<text x="205" y="128.8">CLOSED WHEN RESPECTIVE CONDITION</text>
<text x="205.2" y="130.9">CLOSED WHEN RESPECTIVE CONDITION</text>
<text x="243.4" y="128.8">MET</text>
<text x="243.6" y="130.9">IS</text>
<text x="246.6" y="130.9">NOT MET</text>
<text x="161.3" y="137.6">WHILE PRESSED:</text>
<text x="191.8" y="135">R1A</text>
<text x="191.8" y="137">R2B</text>
<text x="196.5" y="135">AND R1B</text>
<text x="196.7" y="137">MOVES TROLLY BACK</text>
<text x="206.3" y="135">CHANGE MOTOR DIRECTION</text>
<text x="218" y="137">WHILE R1B</text>
<text x="229.7" y="137">IS</text>
<text x="232.7" y="137">POSITIVE</text>
<text x="233.4" y="135">(VOLTAGE POLARITY)</text>
<text x="161.3" y="139.7">TROLLY MOVE RIGHT</text>
<text x="161.3" y="141.7">WHILE RELEASED</text>
<text x="161.3" y="143.8">(TROLLY</text>
<text x="170" y="143.8">NOT AT LEFT):</text>
<text x="191.8" y="139">R3B</text>
<text x="191.8" y="141.1">R3A</text>
<text x="191.8" y="143.1">WHEN SW4 RELEASES (CLAW IS</text>
<text x="196.5" y="141.1">EXTENDS CABLE WHEN RIGHT TROLLY BUTTON RELEASED</text>
<text x="196.7" y="139">MOVES TROLLY RIGHT WHILE TROLLY NOT FORWARD</text>
<text x="223.5" y="143.1">SLACK),</text>
<text x="232" y="143.1">R1</text>
<text x="235.6" y="143.1">CHANGES POLARITY AND GAME IS</text>
<text x="269.3" y="143.1">OVER.</text>
<text x="161.3" y="145.8">EXTEND CABLE</text>
<text x="191.8" y="147.2">WHEN R1A/B</text>
<text x="191.8" y="149.3">WHILE TROLLY IS</text>
<text x="205.5" y="147.2">IS</text>
<text x="208.5" y="147.2">NEGATIVE, TROLLY BEGINS</text>
<text x="209.4" y="149.3">NOT FULLY FRONT, CLAW IS</text>
<text x="234.8" y="147.2">AUTOMATIC RETURN.</text>
<text x="237.7" y="149.3">CLAMPED.</text>
<text x="250.3" y="149.3">ONE</text>
<text x="35.3" y="155.8">COIN</text>
<text x="191.8" y="151.3">ACTION TAKES PLACE AT A TIME.</text>
<text x="191.8" y="153.4">CLOSED AND SW3A IS</text>
<text x="191.8" y="155.4">WHEN TROLLY IS</text>
<text x="209.1" y="155.4">NOT FULLY LEFT, SW2B</text>
<text x="214.2" y="153.4">OPEN.</text>
<text x="222.2" y="153.4">THIS</text>
<text x="226" y="151.3">WHEN CABLE IS</text>
<text x="227.5" y="153.4">FORCES RETRACTION OF CABLE.</text>
<text x="232.9" y="155.4">IS</text>
<text x="235.9" y="155.4">CLOSED AND SW2A IS</text>
<text x="242.4" y="151.3">EXTENDED, SW3B</text>
<text x="32.4" y="157.9">CHARGE</text>
<text x="154.3" y="161.6">TROLLY FRONT:</text>
<text x="191.8" y="157.4">OPEN.</text>
<text x="191.8" y="159.5">FORWARD MOVEMENT.</text>
<text x="191.8" y="161.5">IS</text>
<text x="194.8" y="161.5">CLOSED AND SW1A IS</text>
<text x="199.8" y="157.4">THIS</text>
<text x="205.1" y="157.4">FORCES LEFT MOVEMENT OF TROLLY AND PREVENTS</text>
<text x="214.6" y="159.5">WHEN TROLLY IS</text>
<text x="217.2" y="161.5">OPEN.</text>
<text x="225.2" y="161.5">THIS</text>
<text x="230.5" y="161.5">FORCES FORWARD MOVEMENT</text>
<text x="231.9" y="159.5">NOT FULLY FORWARD, SW1B</text>
<text x="154.3" y="163.7">R2</text>
<text x="154.3" y="165.7">WHILE VW HELD:</text>
<text x="154.3" y="167.7">R2</text>
<text x="158" y="163.7">ENGAGED</text>
<text x="158" y="167.7">ENGAGED</text>
<text x="191.8" y="163.6">OF TROLLY.</text>
<text x="154.3" y="169.8">VW RELEASED:</text>
<text x="154.3" y="171.8">R2</text>
<text x="158" y="171.8">DISABLED</text>
<text x="22.9" y="178">COIN</text>
<text x="28.6" y="178">CIRCUIT</text>
<text x="22.9" y="180">WHEN A COIN</text>
<text x="22.9" y="182.1">THIS</text>
<text x="22.9" y="184.1">THIS</text>
<text x="28.1" y="182.1">WILL SIGNAL START OF GAME IF</text>
<text x="28.1" y="184.1">ALSO CHARGE C5.</text>
<text x="37.3" y="180">IS</text>
<text x="40.2" y="180">INSERTED,</text>
<text x="47.9" y="184.1">WHEN RELAY 4</text>
<text x="51" y="180">RELAY 4</text>
<text x="60.1" y="180">WILL TEMPORARILY SWITCH ON.</text>
<text x="60.4" y="182.1">JP1</text>
<text x="63.6" y="184.1">LETS GO, C5</text>
<text x="65" y="182.1">IS</text>
<text x="68" y="182.1">SET FOR ONE COIN/GAME.</text>
<text x="77.1" y="184.1">ACTIVATES RELAY 5.</text>
<text x="22.9" y="186.2">RELAY 5B</text>
<text x="22.9" y="188.2">THE CRANE GOES SLACK.</text>
<text x="22.9" y="190.3">AND DISCONNECT RELAY 5.</text>
<text x="33.3" y="186.2">WILL THEN LATCH RELAY 5</text>
<text x="49.7" y="188.2">THE NEXT COIN</text>
<text x="60.6" y="186.2">ON UNTIL</text>
<text x="65.9" y="188.2">WILL DISCHARGE C5</text>
<text x="70.8" y="186.2">THE NEXT COIN</text>
<text x="86.4" y="188.2">THROUGH JP1</text>
<text x="87" y="186.2">OR UNTIL</text>
</g>
<g font-size="1.8" fill="#006464">
<text x="96.8" y="23.1">+24V</text>
<text x="113.6" y="22.6">8 Relay</text>
<text x="115.7" y="20.2">RL1D</text>
<text x="130.6" y="22.7">Relay</text>
<text x="130.7" y="20.2">RL2C</text>
<text x="236.4" y="23.6">BACK/FRONT</text>
<text x="240.6" y="21.3">MV1</text>
<text x="86.3" y="24.7">C2</text>
<text x="87.1" y="24.6">~</text>
<text x="127" y="28.8">J2D</text>
<text x="175.9" y="27.5">D17</text>
<text x="177.2" y="27.5">~</text>
<text x="185.3" y="26.5">RL3C</text>
<text x="220.3" y="26.3">P2C</text>
<text x="227.3" y="24.3">SW2A</text>
<text x="227.7" y="26.9">LEFT</text>
<text x="236.6" y="27.7">+</text>
<text x="86.3" y="32.7">D4</text>
<text x="86.9" y="35.3">D</text>
<text x="120.5" y="33.7">P2D</text>
<text x="130.7" y="34.7">SW1B</text>
<text x="185.2" y="35.4">Relay</text>
<text x="240.5" y="34">MZ1</text>
<text x="84.6" y="41.9">D2</text>
<text x="94.8" y="41.9">D3</text>
<text x="130.3" y="37.2">FRONT</text>
<text x="142.2" y="40.2">P2G</text>
<text x="148" y="40.2">J2G</text>
<text x="225.4" y="40.4">2</text>
<text x="225.8" y="39.6">RETRACT</text>
<text x="227.3" y="37">SW3A</text>
<text x="233" y="40.4">1</text>
<text x="236.6" y="40.4">+</text>
<text x="237" y="36.3">LEFT/RIGHT</text>
<text x="262.3" y="39.4">CLAW</text>
<text x="262.3" y="36.9">L1</text>
<text x="47.1" y="43.3">T1</text>
<text x="47.7" y="45.6">~</text>
<text x="84.6" y="44.5">D</text>
<text x="94.8" y="44.5">D</text>
<text x="175.9" y="42.3">D15</text>
<text x="175.9" y="45.3">D14</text>
<text x="177.2" y="45.4">~</text>
<text x="177.2" y="44.8">~</text>
<text x="240.5" y="46.7">MG1</text>
<text x="262.9" y="45.3">P2F</text>
<text x="20.1" y="52.1">Conn_WallPlug</text>
<text x="25.8" y="49.8">P3</text>
<text x="59.7" y="51.7">P1A</text>
<text x="66.8" y="51.7">J1A</text>
<text x="71.4" y="52.8">24V</text>
<text x="73.7" y="50.5">F1</text>
<text x="76.1" y="52.8">1A</text>
<text x="78" y="53.6">GND</text>
<text x="86.3" y="51.2">D1</text>
<text x="86.9" y="53.7">D</text>
<text x="130.7" y="52.5">SW2B</text>
<text x="195.3" y="53.2">Relay</text>
<text x="195.5" y="50.6">RL3D</text>
<text x="206.3" y="49.2">D13</text>
<text x="207.7" y="51.8">~</text>
<text x="234.5" y="49">EXTEND_RETRACT</text>
<text x="236.6" y="53.1">+</text>
<text x="262.5" y="48.9">J2F</text>
<text x="26.8" y="59.4">AC_N</text>
<text x="26.8" y="54.4">AC_P</text>
<text x="86.3" y="56.7">D9</text>
<text x="131.1" y="55">LEFT</text>
<text x="251.5" y="59.3">P2E</text>
<text x="264.3" y="57.2">R1</text>
<text x="264.3" y="59.7">GRAB STRENGTH</text>
<text x="71.4" y="65.9">48V</text>
<text x="73.7" y="63.3">F2</text>
<text x="76.1" y="65.9">1A</text>
<text x="86.9" y="63.1">D</text>
<text x="251.5" y="61.8">J2E</text>
<text x="84.6" y="66.1">D12</text>
<text x="84.6" y="68.6">D</text>
<text x="94.8" y="66.1">D10</text>
<text x="94.8" y="68.6">D</text>
<text x="129.3" y="70.7">RETRACT</text>
<text x="130.7" y="68.2">SW3B</text>
<text x="252.7" y="71.4">VR1</text>
<text x="263.7" y="66.1">D16</text>
<text x="263.7" y="68.6">D</text>
<text x="85.7" y="75.8">D11</text>
<text x="113.6" y="75.9">7 Relay</text>
<text x="115.7" y="73.5">RL1C</text>
<text x="252.7" y="73.9">Varistor</text>
<text x="86.9" y="78.3">D</text>
<text x="129.6" y="83.6">GRAVITY</text>
<text x="131.3" y="81.1">SW4</text>
<text x="217.7" y="83.4">P2B</text>
<text x="227.3" y="81.5">SW1A</text>
<text x="87.6" y="86.3">C1</text>
<text x="88.3" y="88.6">~</text>
<text x="93" y="89.2">+24V</text>
<text x="117.4" y="87.7">P2A</text>
<text x="147.6" y="89.2">+24V</text>
<text x="175.2" y="86.9">Right</text>
<text x="175.8" y="84.4">SW5</text>
<text x="219" y="84.8">26</text>
<text x="226.8" y="84">FRONT</text>
<text x="23.1" y="90.4">+24V</text>
<text x="175.6" y="95.7">Coin</text>
<text x="176.6" y="93.2">L2</text>
<text x="51.9" y="100.4">JP1</text>
<text x="175.8" y="99.7">SW6</text>
<text x="32.5" y="106.7">J2A</text>
<text x="48.3" y="102.9">#COINS</text>
<text x="175.6" y="102.2">Coin</text>
<text x="175.8" y="107.3">SW7</text>
<text x="104.1" y="111.4">J2B</text>
<text x="104.7" y="112.8">26</text>
<text x="175.4" y="109.8">Back</text>
<text x="190" y="110.5">P1B</text>
<text x="190" y="113.1">~</text>
<text x="63.9" y="115.6">D6</text>
<text x="65.1" y="118.1">D</text>
<text x="72.1" y="119.2">Relay</text>
<text x="72.4" y="116.7">RL1A</text>
<text x="175.4" y="118.6">Back</text>
<text x="176.6" y="116">L3</text>
<text x="46.4" y="120.6">RL5B</text>
<text x="46.4" y="123.1">Relay</text>
<text x="57.8" y="120.8">RL5A</text>
<text x="57.8" y="123.3">Relay</text>
<text x="86.7" y="124.4">Relay</text>
<text x="87.3" y="121.8">RL2A</text>
<text x="126.4" y="124.6">RL2D</text>
<text x="152.2" y="120.3">RL3E</text>
<text x="152.2" y="122.7">Relay</text>
<text x="176.6" y="123.7">L4</text>
<text x="126.4" y="127.2">Relay</text>
<text x="175.2" y="126.2">Right</text>
<text x="14.7" y="133.4">J1C</text>
<text x="90.3" y="133">J1F29</text>
<text x="106.4" y="137">Relay</text>
<text x="106.6" y="134.5">RL1B</text>
<text x="45.7" y="142.1">RL4A</text>
<text x="71.8" y="140.6">J1D</text>
<text x="85.6" y="139.7">R4</text>
<text x="85.6" y="142.3">~</text>
<text x="93.3" y="143.5">R2</text>
<text x="45.5" y="144.6">Relay</text>
<text x="79.3" y="144.8">R3</text>
<text x="79.3" y="147.3">~</text>
<text x="90.7" y="148.6">R5</text>
<text x="94.9" y="146.1">~</text>
<text x="116" y="148.6">RL2E</text>
<text x="136.7" y="146.1">D7J1B</text>
<text x="136.7" y="148.6">D</text>
<text x="26.8" y="154.1">220uF/25V</text>
<text x="35" y="151.5">C5</text>
<text x="70.5" y="154.3">TR1</text>
<text x="90.7" y="151.2">~</text>
<text x="115.6" y="151.2">Relay</text>
<text x="130.3" y="151.2">D8</text>
<text x="130.3" y="153.7">D</text>
<text x="27.7" y="160">RL4C</text>
<text x="36.2" y="161.3">R6</text>
<text x="47" y="159.6">RL5C</text>
<text x="63.9" y="159.2">C3</text>
<text x="63.9" y="161.7">~</text>
<text x="70.9" y="159.7">RL1E</text>
<text x="71.3" y="156.8">ZW</text>
<text x="101.1" y="160.6">TR2</text>
<text x="27.7" y="162.6">Relay</text>
<text x="35" y="163.9">15K</text>
<text x="47" y="162.2">Relay</text>
<text x="70.9" y="162">Relay</text>
<text x="101.1" y="163.2">VW</text>
<text x="131.3" y="163.4">C4</text>
<text x="131.3" y="164.6">~</text>
<text x="23.4" y="172.9">GND</text>
<text x="38.6" y="172.9">GND</text>
<text x="52.6" y="172.9">GND</text>
<text x="66.5" y="172.9">GND</text>
<text x="75.4" y="172.9">GND</text>
<text x="95.8" y="172.9">GND</text>
<text x="113.5" y="172.9">GND</text>
<text x="121.2" y="172.9">GND GND</text>
<text x="147.8" y="171.7">GND</text>
<text x="114.2" y="179.9">RL2B</text>
<text x="129.6" y="179.9">RL3A</text>
<text x="144.7" y="179.9">RL3B</text>
<text x="159.9" y="179.9">RL4B</text>
<text x="114" y="182.5">Relay</text>
<text x="129.3" y="182.5">Relay</text>
<text x="144.5" y="182.5">Relay</text>
<text x="159.8" y="182.5">Relay</text>
</g>
<g font-size="1.8" fill="#a90000">
<text x="136.5" y="22.6">3</text>
<text x="113.6" y="27.7">4</text>
<text x="120.6" y="25.1">12</text>
<text x="125.5" y="29.9" transform="rotate(-90 125.5 29.9)">18</text>
<text x="128.2" y="25.1">11</text>
<text x="136.5" y="27.7">7</text>
<text x="210.8" y="27.5">J2C16</text>
<text x="220.3" y="27.7">16</text>
<text x="225.4" y="27.7">2</text>
<text x="233" y="27.7">1</text>
<text x="236.8" y="29.9">1</text>
<text x="246.9" y="29.9">2</text>
<text x="191.1" y="35.3">3</text>
<text x="125.5" y="36.2" transform="rotate(-90 125.5 36.2)">18</text>
<text x="128.8" y="37.8">3</text>
<text x="136.5" y="37.8">4</text>
<text x="142.8" y="37.8">12</text>
<text x="149.2" y="37.8">12</text>
<text x="182.8" y="37.8">11</text>
<text x="191.1" y="40.4">7</text>
<text x="214.6" y="40.4">8</text>
<text x="220.9" y="40.4">8</text>
<text x="53.9" y="46.7">3</text>
<text x="60.3" y="46.7">20</text>
<text x="66.6" y="46.7">20</text>
<text x="236.8" y="42.6">1</text>
<text x="246.9" y="42.6">2</text>
<text x="261.4" y="44.5" transform="rotate(-90 261.4 44.5)">4</text>
<text x="41.2" y="51.8">1</text>
<text x="149.8" y="53.1">7</text>
<text x="149.8" y="50.5">9</text>
<text x="201.2" y="53.1">4</text>
<text x="214.6" y="53.1">6</text>
<text x="220.9" y="53.1">6</text>
<text x="261.4" y="50.9" transform="rotate(-90 261.4 50.9)">4</text>
<text x="28.5" y="56.6">1</text>
<text x="53.9" y="54.4">4</text>
<text x="53.9" y="59.4">5</text>
<text x="60.3" y="54.4">18</text>
<text x="60.3" y="59.4">10</text>
<text x="66.6" y="54.4">18</text>
<text x="66.6" y="59.4">10</text>
<text x="128.8" y="55.6">3</text>
<text x="136.5" y="55.6">4</text>
<text x="142.8" y="55.6">10</text>
<text x="149.2" y="55.6">10</text>
<text x="193" y="55.6">12</text>
<text x="201.2" y="58.2">8</text>
<text x="236.8" y="55.3">1</text>
<text x="246.9" y="55.3">2</text>
<text x="249.9" y="57.2" transform="rotate(-90 249.9 57.2)">2</text>
<text x="28.5" y="61.7">2</text>
<text x="41.2" y="62">2</text>
<text x="128.8" y="60.7">3</text>
<text x="136.5" y="60.7">4</text>
<text x="249.9" y="63.6" transform="rotate(-90 249.9 63.6)">2</text>
<text x="53.9" y="67.1">6</text>
<text x="60.3" y="67.1">16</text>
<text x="66.6" y="67.1">16</text>
<text x="113.6" y="81">3</text>
<text x="120.6" y="78.5">11</text>
<text x="123.8" y="84.8">14</text>
<text x="123.8" y="87.4">24</text>
<text x="185.3" y="89.9">2</text>
<text x="219" y="87.4">20</text>
<text x="225.4" y="84.8">2</text>
<text x="233" y="84.8">1</text>
<text x="56.9" y="96" transform="rotate(-90 56.9 96)">1</text>
<text x="185.3" y="92.5">4</text>
<text x="59" y="100.1">2</text>
<text x="174.6" y="97.5">1</text>
<text x="179.6" y="97.5">2</text>
<text x="185.3" y="97.5">5</text>
<text x="185.3" y="100.1">7</text>
<text x="27.3" y="103.9">14</text>
<text x="27.3" y="106.4">24</text>
<text x="56.9" y="106.1" transform="rotate(-90 56.9 106.1)">3</text>
<text x="184.7" y="107.7">12</text>
<text x="185.3" y="105.2">8</text>
<text x="184.7" y="112.8">28</text>
<text x="42.9" y="117.5" transform="rotate(-90 42.9 117.5)">7</text>
<text x="51.8" y="117.5" transform="rotate(-90 51.8 117.5)">3</text>
<text x="56.9" y="117.5" transform="rotate(-90 56.9 117.5)">4</text>
<text x="78" y="119.1">5</text>
<text x="95" y="118.8" transform="rotate(-90 95 118.8)">9</text>
<text x="104.7" y="115.3">20</text>
<text x="149.6" y="117.5" transform="rotate(-90 149.6 117.5)">14</text>
<text x="184.7" y="115.3">24</text>
<text x="40.4" y="125.2" transform="rotate(-90 40.4 125.2)">5</text>
<text x="45.5" y="125.2" transform="rotate(-90 45.5 125.2)">6</text>
<text x="54.4" y="125.2" transform="rotate(-90 54.4 125.2)">2</text>
<text x="70.4" y="121.7">9</text>
<text x="78" y="124.2">1</text>
<text x="120.4" y="121.4" transform="rotate(-90 120.4 121.4)">4</text>
<text x="125.5" y="121.4" transform="rotate(-90 125.5 121.4)">8</text>
<text x="174.6" y="120.4">1</text>
<text x="179.6" y="120.4">2</text>
<text x="184.7" y="120.4">25</text>
<text x="184.7" y="122.9">27</text>
<text x="21.5" y="130.6">8</text>
<text x="92.5" y="126.4" transform="rotate(-90 92.5 126.4)">5</text>
<text x="97.5" y="126.4" transform="rotate(-90 97.5 126.4)">1</text>
<text x="122.9" y="129.6" transform="rotate(-90 122.9 129.6)">12</text>
<text x="149.6" y="126.4" transform="rotate(-90 149.6 126.4)">13</text>
<text x="174.6" y="128">1</text>
<text x="179.6" y="128">2</text>
<text x="184.7" y="128">29</text>
<text x="184.7" y="130.6">31</text>
<text x="20.9" y="133.1">12</text>
<text x="73" y="134.4">25</text>
<text x="73" y="136.9">27</text>
<text x="93.3" y="135.6">31</text>
<text x="112.3" y="136.9">6</text>
<text x="104.1" y="139.4">10</text>
<text x="112.3" y="142">2</text>
<text x="43.7" y="147.1">2</text>
<text x="51.4" y="149.6">3</text>
<text x="51.4" y="144.5">4</text>
<text x="103" y="146.9">J1E 7</text>
<text x="106.6" y="149.6">5</text>
<text x="122.9" y="145.5" transform="rotate(-90 122.9 145.5)">13</text>
<text x="145.4" y="144.5">28</text>
<text x="145.4" y="147.1">24</text>
<text x="79.5" y="151.8" transform="rotate(-90 79.5 151.8)">2</text>
<text x="108" y="152">J1H14</text>
<text x="111.1" y="154.7">15</text>
<text x="116.3" y="155.8">J1G 1</text>
<text x="122.9" y="154.3" transform="rotate(-90 122.9 154.3)">14</text>
<text x="25.1" y="157.6" transform="rotate(-90 25.1 157.6)">1</text>
<text x="54.4" y="157.6" transform="rotate(-90 54.4 157.6)">8</text>
<text x="68.3" y="156.9" transform="rotate(-90 68.3 156.9)">14</text>
<text x="79.3" y="158.2">3</text>
<text x="79.5" y="156.9" transform="rotate(-90 79.5 156.9)">1</text>
<text x="99.8" y="158.2" transform="rotate(-90 99.8 158.2)">2</text>
<text x="111.1" y="157.2">17</text>
<text x="111.1" y="159.8">19</text>
<text x="119.9" y="158.5">3</text>
<text x="119.9" y="161">4</text>
<text x="25.1" y="163.9" transform="rotate(-90 25.1 163.9)">8</text>
<text x="54.4" y="163.9" transform="rotate(-90 54.4 163.9)">1</text>
<text x="68.3" y="165.8" transform="rotate(-90 68.3 165.8)">13</text>
<text x="94.5" y="164.5">3</text>
<text x="99.8" y="163.3" transform="rotate(-90 99.8 163.3)">1</text>
<text x="111.1" y="162.3">21</text>
<text x="111.1" y="164.8">23</text>
<text x="119.9" y="163.6">2</text>
<text x="119.9" y="183.9">2</text>
<text x="135.2" y="183.9">1</text>
<text x="150.4" y="183.9">2</text>
<text x="165.7" y="183.9">6</text>
<text x="111.7" y="186.4">10</text>
<text x="119.9" y="189">6</text>
<text x="127.6" y="186.4">9</text>
<text x="135.2" y="189">5</text>
<text x="142.2" y="186.4">10</text>
<text x="150.4" y="189">6</text>
<text x="158" y="186.4">7</text>
<text x="165.7" y="189">5</text>
</g>
<g font-size=".9" fill="#006464">
<text x="77.2" y="151.9" transform="rotate(-90 77.2 151.9)">A2</text>
<text x="79.5" y="156">G</text>
<text x="77.2" y="156.9" transform="rotate(-90 77.2 156.9)">A1</text>
<text x="97.5" y="158.2" transform="rotate(-90 97.5 158.2)">A2</text>
<text x="94.8" y="162.3">G</text>
<text x="97.5" y="163.3" transform="rotate(-90 97.5 163.3)">A1</text>
</g>
</svg>
